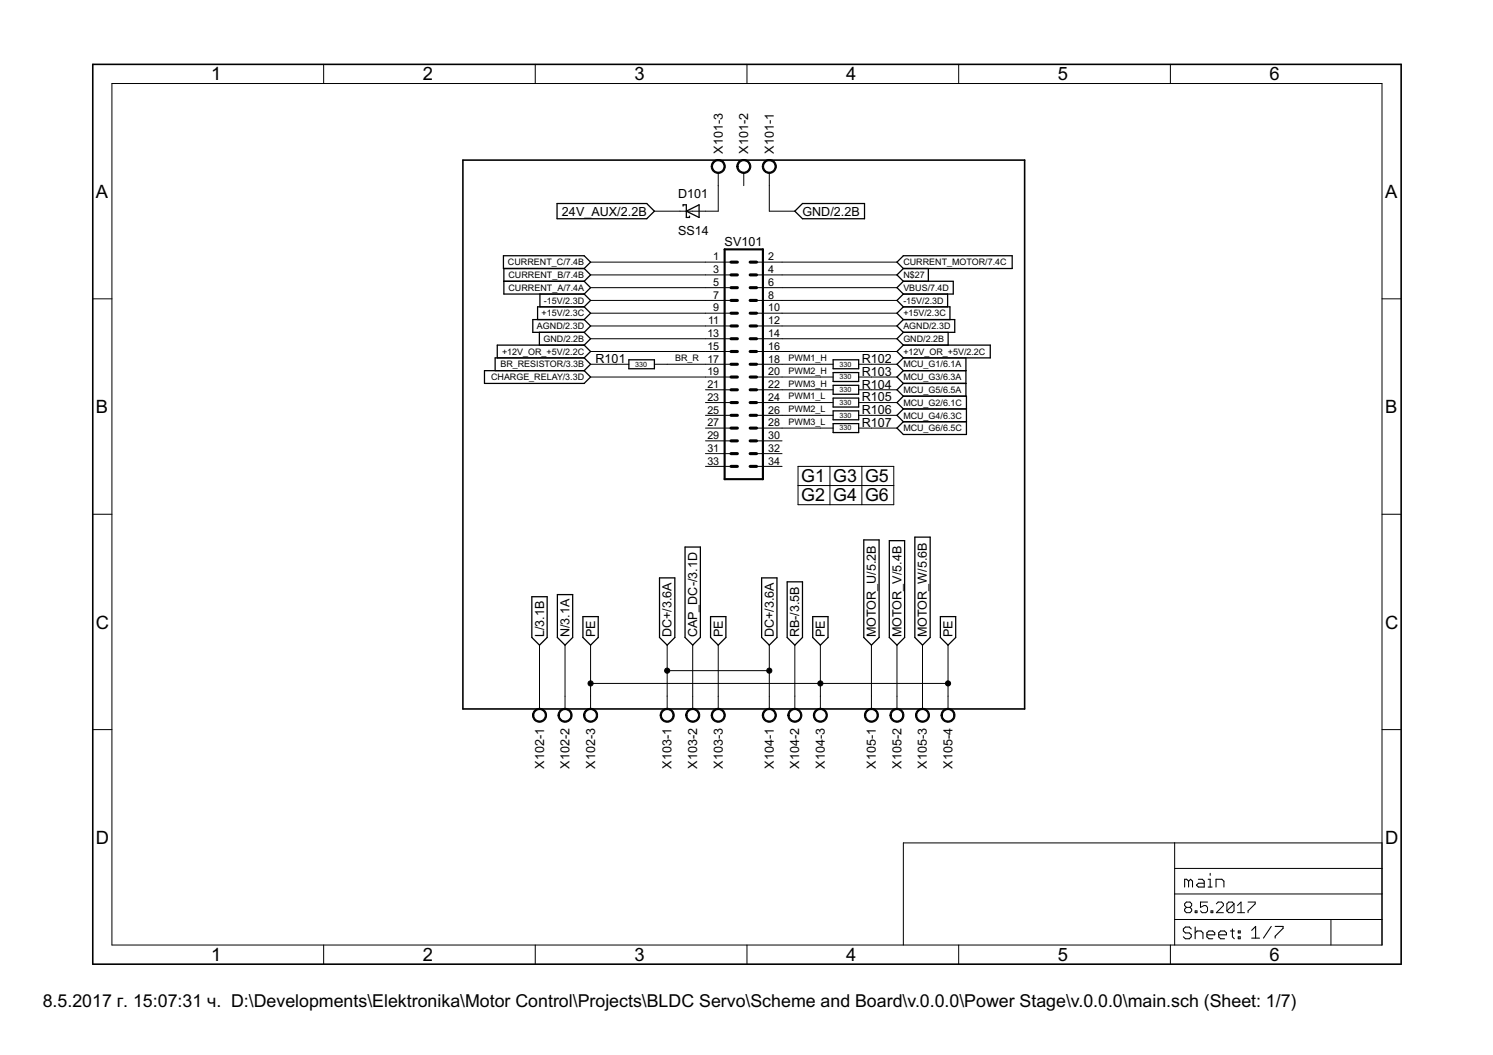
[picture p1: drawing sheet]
<svg xmlns="http://www.w3.org/2000/svg" width="297mm" height="210mm" viewBox="0 0 297 210" stroke-linecap="round" stroke-linejoin="round" font-family="sans-serif">
<g fill="#000" stroke="#000" stroke-width=".2">
<path d="M22.3 16.6v171.4zM64.4 12.8v3.8zM106.5 12.8v3.8zM148.6 12.8v3.8zM190.7 12.8v3.8zM232.9 12.8v3.8zM22.3 16.6h252.7zM142.9 34.4v2.5zM148 34.4v2.5zM153.1 34.4v2.5zM18.5 59.5h3.8zM117.5 59.8h22.9z"/>
<path d="M117.5 52.2h22.9zM117.5 54.7h22.9zM117.5 57.2h22.9zM130.2 42h5.1zM135.3 42h2.5zM140.4 52.2h5zM140.4 54.7h5zM140.4 57.2h5zM140.4 59.8h5zM137.8 42h2.6zM140.4 42h2.5zM142.9 36.9v5.1z"/>
<path d="M153.1 36.9v5.1zM150.5 52.2h5.1zM150.5 54.7h5.1zM150.5 57.2h5.1zM150.5 59.8h5.1zM153.1 42h5zM155.6 59.8h22.9zM155.6 52.2h22.9zM155.6 57.2h22.9zM155.6 54.7h22.9zM275 59.5h3.8zM117.5 64.9h22.9z"/>
<path d="M117.5 62.3h22.9zM117.5 75h22.9zM117.5 72.5h5.1zM117.5 69.9h22.9zM117.5 67.4h22.9zM122.6 72.5h2.5zM130.2 72.5h2.5zM132.7 72.5h7.7zM140.4 62.3h5zM140.4 64.9h5zM140.4 67.4h5zM140.4 69.9h5z"/>
<path d="M140.4 72.5h5zM140.4 75h5zM140.4 77.6h5zM150.5 62.3h5.1zM150.5 64.9h5.1zM150.5 67.4h5.1zM150.5 69.9h5.1zM150.5 72.5h5.1zM150.5 75h5.1zM150.5 77.6h5.1zM163.2 72.5h2.6zM163.2 75h2.6z"/>
<path d="M163.2 77.6h2.6zM155.6 72.5h7.6zM155.6 77.6h7.6zM155.6 75h7.6zM170.8 72.5h2.6zM170.8 75h2.6zM170.8 77.6h2.6zM155.6 64.9h22.9zM155.6 62.3h22.9zM173.4 72.5h5.1zM173.4 75h5.1zM173.4 77.6h5.1z"/>
<path d="M155.6 69.9h22.9zM155.6 67.4h22.9zM140.4 80.1h5zM140.4 82.6h5zM140.4 85.2h5zM140.4 87.7h5zM140.4 90.3h5zM140.4 92.8h5zM150.5 80.1h5.1zM150.5 82.6h5.1zM150.5 85.2h5.1zM150.5 87.7h5.1z"/>
<path d="M150.5 90.3h5.1zM150.5 92.8h5.1zM158.8 92.8h6.3zM158.8 92.8v3.8zM158.8 96.6h19zM163.2 80.1h2.6zM163.2 82.6h2.6zM163.2 85.2h2.6zM155.6 85.2h7.6zM155.6 82.6h7.6zM155.6 80.1h7.6zM165.1 92.8h6.4z"/>
<path d="M171.5 92.8h6.3zM171.5 92.8v7.6zM170.8 80.1h2.6zM170.8 82.6h2.6zM170.8 85.2h2.6zM177.8 92.8v3.8zM177.8 96.6v3.8zM173.4 80.1h5.1zM173.4 82.6h5.1zM173.4 85.2h5.1zM18.5 102.3h3.8zM158.8 96.6v3.8z"/>
<path d="M158.8 100.4h6.3zM165.1 92.8v7.6zM165.1 100.4h6.4zM171.5 100.4h6.3zM275 102.3h3.8zM107.3 138.5v2.6zM107.3 128.4v10.1zM112.4 138.5v2.6zM112.4 128.4v10.1zM117.5 138.5v2.6zM117.5 128.4v7.6zM117.5 136v2.5z"/>
<path d="M117.5 136h45.7zM132.7 138.5v2.6zM132.7 128.4v5zM132.7 133.4v5.1zM132.7 133.4h20.4zM137.8 138.5v2.6zM137.8 128.4v10.1zM142.9 138.5v2.6zM142.9 128.4v10.1zM153.1 138.5v2.6zM153.1 128.4v5zM153.1 133.4v5.1z"/>
<path d="M158.1 138.5v2.6zM158.1 128.4v10.1zM163.2 138.5v2.6zM163.2 128.4v7.6zM163.2 136h25.4zM163.2 136v2.5zM173.4 138.5v2.6zM173.4 128.4v10.1zM178.5 138.5v2.6zM178.5 128.4v10.1zM183.5 138.5v2.6zM183.5 128.4v10.1z"/>
<path d="M188.6 138.5v2.6zM188.6 128.4v7.6zM188.6 136v2.5zM18.5 145.2h3.8zM275 145.2h3.8zM179.7 167.7h54zM233.7 167.7h41.3zM233.7 177.9h41.3zM233.7 172.8v5.1zM233.7 172.8h41.3zM233.7 167.7v5.1zM236 179.5l-.3 .3z"/>
<path d="M236 179.5h.7zM236.7 179.5l.4 .3zM237.1 179.8v.4zM238.8 179.5v1zM238.8 179.5h1.4zM242.4 179.5l-.4 .3zM242.4 179.5h.7zM243.1 179.5l.3 .3zM244.5 179.5l-.4 .3zM244.5 179.5h.7zM245.2 179.5l.3 .3zM245.5 179.8v1.4z"/>
<path d="M246.9 179.5v2.1zM248.3 179.5h1.4zM249.7 179.5v.3zM248.3 181.2l1.4-1.4zM275 172.8v5.1zM275 167.7v5.1zM22.3 188h252.7zM64.4 188v3.8zM106.5 188v3.8zM148.6 188v3.8zM179.7 167.7v20.3zM190.7 188v3.8z"/>
<path d="M232.9 188v3.8zM233.7 182.9v5.1zM233.7 177.9v5zM235.7 180.9v.3zM236 180.5l-.3 .4zM235.7 179.8v.4zM235.7 181.2l.3 .4zM235.7 180.2l.3 .3zM236 180.5h.7zM236.7 180.5l.4 .4zM236 181.6h.7zM237.1 180.2l-.4 .3z"/>
<path d="M237.1 180.9v.3zM237.1 181.2l-.4 .4zM237.8 181.2v.4zM237.8 181.2h.3zM238.1 181.2v.4zM237.8 181.6h.3zM238.8 180.5l.7-.3zM238.8 181.2l.4 .4zM239.5 180.2h.4zM239.9 180.2l.3 .3zM239.2 181.6h.7zM240.2 180.5v.7z"/>
<path d="M240.2 181.2l-.3 .4zM240.9 181.2v.4zM240.9 181.2h.4zM241.3 181.2v.4zM240.9 181.6h.4zM243.4 180.2l-1.4 1.4zM242 181.6h1.4zM243.4 179.8v.4zM244.1 179.8v1.4zM244.1 181.2l1.4-1.4zM244.1 181.2l.4 .4zM244.5 181.6h.7z"/>
<path d="M245.5 181.2l-.3 .4zM246.9 179.5l-.7 .7zM246.2 181.6h1.4zM248.3 181.2v.4zM264.8 182.9v5.1zM264.8 182.9h10.2zM233.7 182.9h31.1zM275 182.9v5.1zM275 177.9v5zM275 16.6v171.4z"/>
<path d="M141.9 32.2a1.4 1.4 0 0 1 2.2 .2 1.4 1.4 0 0 1-.8 2.1 1.4 1.4 0 0 1-1.8-1.4h.3a1.15 1.15 0 0 1 1.6-1.1 1.15 1.15 0 0 1 .3 2 1.15 1.15 0 0 1-1.9-.6v-.3h-.3z" fill-rule="evenodd"/>
<path d="M147 32.2a1.4 1.4 0 0 1 2.2 .2 1.4 1.4 0 0 1-.8 2.1 1.4 1.4 0 0 1-1.8-1.4h.2a1.15 1.15 0 0 1 1.6-1.1 1.15 1.15 0 0 1 .3 2 1.15 1.15 0 0 1-1.8-.6l-.1-.3h-.2z" fill-rule="evenodd"/>
<path d="M152 32.2a1.4 1.4 0 0 1 2.2 .2 1.4 1.4 0 0 1-.8 2.1 1.4 1.4 0 0 1-1.7-1.4h.2a1.15 1.15 0 0 1 1.6-1.1 1.15 1.15 0 0 1 .3 2 1.15 1.15 0 0 1-1.8-.6l-.1-.3h-.2z" fill-rule="evenodd"/>
<path d="M106.3 141.4a1.4 1.4 0 0 1 2.2 .2 1.4 1.4 0 0 1-.8 2.1 1.4 1.4 0 0 1-1.8-1.4h.3a1.15 1.15 0 0 1 1.6-1.1 1.15 1.15 0 0 1 .3 2 1.15 1.15 0 0 1-1.9-.6v-.3h-.3z" fill-rule="evenodd"/>
<path d="M111.4 141.4a1.4 1.4 0 0 1 2.2 .2 1.4 1.4 0 0 1-.8 2.1 1.4 1.4 0 0 1-1.8-1.4h.3a1.15 1.15 0 0 1 1.6-1.1 1.15 1.15 0 0 1 .3 2 1.15 1.15 0 0 1-1.9-.6v-.3h-.3z" fill-rule="evenodd"/>
<path d="M116.5 141.4a1.4 1.4 0 0 1 2.2 .2 1.4 1.4 0 0 1-.8 2.1 1.4 1.4 0 0 1-1.8-1.4h.3a1.15 1.15 0 0 1 1.6-1.1 1.15 1.15 0 0 1 .2 2 1.15 1.15 0 0 1-1.8-.6v-.3h-.3z" fill-rule="evenodd"/>
<path d="M131.7 141.4a1.4 1.4 0 0 1 2.2 .2 1.4 1.4 0 0 1-.8 2.1 1.4 1.4 0 0 1-1.8-1.4h.3a1.15 1.15 0 0 1 1.6-1.1 1.15 1.15 0 0 1 .3 2 1.15 1.15 0 0 1-1.9-.6v-.3h-.3z" fill-rule="evenodd"/>
<path d="M136.8 141.4a1.4 1.4 0 0 1 2.2 .2 1.4 1.4 0 0 1-.8 2.1 1.4 1.4 0 0 1-1.8-1.4h.3a1.15 1.15 0 0 1 1.6-1.1 1.15 1.15 0 0 1 .3 2 1.15 1.15 0 0 1-1.9-.6v-.3h-.3z" fill-rule="evenodd"/>
<path d="M141.9 141.4a1.4 1.4 0 0 1 2.2 .2 1.4 1.4 0 0 1-.8 2.1 1.4 1.4 0 0 1-1.8-1.4h.3a1.15 1.15 0 0 1 1.6-1.1 1.15 1.15 0 0 1 .2 2 1.15 1.15 0 0 1-1.8-.6v-.3h-.3z" fill-rule="evenodd"/>
<path d="M152 141.4a1.4 1.4 0 0 1 2.2 .2 1.4 1.4 0 0 1-.8 2.1 1.4 1.4 0 0 1-1.7-1.4h.2a1.15 1.15 0 0 1 1.6-1.1 1.15 1.15 0 0 1 .3 2 1.15 1.15 0 0 1-1.8-.6l-.1-.3h-.2z" fill-rule="evenodd"/>
<path d="M157.1 141.4a1.4 1.4 0 0 1 2.2 .2 1.4 1.4 0 0 1-.8 2.1 1.4 1.4 0 0 1-1.8-1.4h.3a1.15 1.15 0 0 1 1.6-1.1 1.15 1.15 0 0 1 .3 2 1.15 1.15 0 0 1-1.9-.6v-.3h-.3z" fill-rule="evenodd"/>
<path d="M162.2 141.4a1.4 1.4 0 0 1 2.2 .2 1.4 1.4 0 0 1-.8 2.1 1.4 1.4 0 0 1-1.8-1.4h.3a1.15 1.15 0 0 1 1.6-1.1 1.15 1.15 0 0 1 .3 2 1.15 1.15 0 0 1-1.9-.6v-.3h-.3z" fill-rule="evenodd"/>
<path d="M172.4 141.4a1.4 1.4 0 0 1 2.2 .2 1.4 1.4 0 0 1-.9 2.1 1.4 1.4 0 0 1-1.7-1.4h.2a1.14 1.14 0 0 1 1.6-1 1.14 1.14 0 0 1 .3 1.9 1.14 1.14 0 0 1-1.8-.6l-.1-.3h-.2z" fill-rule="evenodd"/>
<path d="M177.4 141.4a1.4 1.4 0 0 1 2.2 .2 1.4 1.4 0 0 1-.8 2.1 1.4 1.4 0 0 1-1.7-1.4h.2a1.14 1.14 0 0 1 1.6-1 1.14 1.14 0 0 1 .3 1.9 1.14 1.14 0 0 1-1.8-.6l-.1-.3h-.2z" fill-rule="evenodd"/>
<path d="M182.5 141.4a1.4 1.4 0 0 1 2.2 .2 1.4 1.4 0 0 1-.8 2.1 1.4 1.4 0 0 1-1.8-1.4h.3a1.14 1.14 0 0 1 1.6-1 1.14 1.14 0 0 1 .3 1.9 1.14 1.14 0 0 1-1.9-.6v-.3h-.3z" fill-rule="evenodd"/>
<path d="M187.6 141.4a1.4 1.4 0 0 1 2.2 .2 1.4 1.4 0 0 1-.8 2.1 1.4 1.4 0 0 1-1.8-1.4h.3a1.14 1.14 0 0 1 1.6-1 1.14 1.14 0 0 1 .2 1.9 1.14 1.14 0 0 1-1.8-.6v-.3h-.3z" fill-rule="evenodd"/>
<circle cx="117.5" cy="136" r=".51"/>
<circle cx="132.7" cy="133.4" r=".51"/>
<circle cx="153.1" cy="133.4" r=".51"/>
<circle cx="163.2" cy="136" r=".51"/>
<circle cx="188.6" cy="136" r=".51"/>
</g>
<g fill="#000" stroke="#000" stroke-width=".25">
<path d="M100.2 50.9v2.5zM100.2 53.4v2.6zM100.2 56v2.5zM110.8 40.5v3zM107.4 58.5h8.8zM100.2 53.4h16zM100.2 50.9h16zM100.2 56h16zM100.2 58.5h16zM117.5 59.8l-1.3 1.2zM116.2 58.5l1.3 1.3zM117.5 52.2l-1.3 1.2z"/>
<path d="M116.2 50.9l1.3 1.3zM117.5 54.7l-1.3 1.3zM116.2 53.4l1.3 1.3zM117.5 57.2l-1.3 1.3zM116.2 56l1.3 1.2zM110.8 43.5h17.9zM110.8 40.5h17.9zM128.7 43.5l1.5-1.5zM128.7 40.5l1.5 1.5zM135.9 40.7h.6zM135.9 40.7v.3zM136.5 42l2.6-1.3z"/>
<path d="M136.5 40.7v1.3zM136.5 42v1.3zM136.5 43.3h.7zM137.2 43v.3zM136.5 42l2.6 1.3zM139.1 40.7v2.6zM158.1 42l1.6-1.5zM158.1 42l1.6 1.5zM159.7 40.5h12.3zM159.7 43.5h12.3zM172 40.5v3zM178.5 59.8l1.2-1.3z"/>
<path d="M178.5 59.8l1.2 1.2zM178.5 52.2l1.2-1.3zM178.5 52.2l1.2 1.2zM178.5 57.2l1.2-1.2zM178.5 57.2l1.2 1.3zM178.5 54.7l1.2-1.3zM178.5 54.7l1.2 1.3zM179.7 58.5h8.8zM179.7 50.9h21.7zM179.7 53.4h21.7zM179.7 56h10zM179.7 58.5h10z"/>
<path d="M179.7 53.4h5zM179.7 56h5zM184.7 53.4v2.6zM188.5 58.5v2.5zM189.7 56v2.5zM201.4 50.9v2.5zM96.4 73.7v2.6zM98.5 71.2v2.5zM98.9 68.7v2.5zM106 63.6v2.5zM107 61v2.6zM107.3 66.1v2.6z"/>
<path d="M107.4 58.5v2.5zM106 66.1h10.2zM106 63.6h10.2zM107 63.6h9.2zM107 61h9.2zM107.4 61h8.8zM96.4 76.3h19.8zM96.4 73.7h19.8zM98.5 73.7h17.7zM98.5 71.2h17.7zM98.9 71.2h17.3zM98.9 68.7h17.3z"/>
<path d="M107.3 68.7h8.9zM107.3 66.1h8.9zM117.5 64.9l-1.3 1.2zM116.2 63.6l1.3 1.3zM117.5 62.3l-1.3 1.3zM116.2 61l1.3 1.3zM117.5 75l-1.3 1.3zM116.2 73.7l1.3 1.3zM117.5 72.5l-1.3 1.2zM116.2 71.2l1.3 1.3zM117.5 69.9l-1.3 1.3zM116.2 68.7l1.3 1.2z"/>
<path d="M117.5 67.4l-1.3 1.3zM116.2 66.1l1.3 1.3zM125.1 73.4h5.1zM125.1 71.6v1.8zM125.1 71.6h5.1zM130.2 71.6v1.8zM165.8 73.4h5zM165.8 71.6v1.8zM165.8 75.9h5zM165.8 74.1v1.8zM165.8 78.4h5zM165.8 76.7v1.7z"/>
<path d="M165.8 79.2v1.8zM165.8 71.6h5zM170.8 71.6v1.8zM165.8 74.1h5zM170.8 74.1v1.8zM165.8 76.7h5zM170.8 76.7v1.7zM165.8 79.2h5zM170.8 79.2v1.8zM178.5 64.9l1.2-1.3zM178.5 64.9l1.2 1.2zM178.5 62.3l1.2-1.3z"/>
<path d="M178.5 62.3l1.2 1.3zM178.5 72.5l1.2-1.3zM178.5 72.5l1.2 1.2zM178.5 75l1.2-1.3zM178.5 75l1.2 1.3zM178.5 77.6l1.2-1.3zM178.5 77.6l1.2 1.2zM178.5 69.9l1.2-1.2zM178.5 69.9l1.2 1.3zM178.5 67.4l1.2-1.3zM178.5 67.4l1.2 1.3zM179.7 63.6h10.2z"/>
<path d="M179.7 66.1h10.2zM179.7 61h9.3zM179.7 63.6h9.3zM179.7 61h8.8zM179.7 71.2h12.5zM179.7 73.7h12.5zM179.7 76.3h12.5zM179.7 78.8h12.5zM179.7 78.8h12.6zM179.7 68.7h17.3zM179.7 71.2h17.3zM179.7 66.1h8.9z"/>
<path d="M179.7 68.7h8.9zM188.6 66.1v2.6zM189 61v2.6zM189.9 63.6v2.5zM192.2 71.2v2.5zM192.2 73.7v2.6zM192.2 76.3v2.5zM192.3 78.8v2.6zM197 68.7v2.5zM165.8 81h5zM165.8 83.5h5zM165.8 81.7v1.8z"/>
<path d="M165.8 86.1h5zM165.8 84.3v1.8zM165.8 81.7h5zM170.8 81.7v1.8zM165.8 84.3h5zM170.8 84.3v1.8zM178.5 80.1l1.2-1.3zM178.5 80.1l1.2 1.3zM178.5 82.6l1.2-1.2zM178.5 82.6l1.2 1.3zM178.5 85.2l1.2-1.3zM178.5 85.2l1.2 1.2z"/>
<path d="M179.7 81.4h12.6zM179.7 83.9h12.6zM179.7 86.4h12.6zM192.3 81.4v2.5zM192.3 83.9v2.5zM105.8 118.7h3.1zM110.9 118.3h3zM131.2 115h3.1zM136.3 108.8h3zM151.5 115h3.1zM156.6 115.8h3.1zM171.9 107.4h3z"/>
<path d="M176.9 107.6h3.1zM182 106.9h3.1zM105.8 118.7v8.1zM105.8 126.8l1.5 1.6zM107.3 128.4l1.6-1.6zM108.9 118.7v8.1zM110.9 118.3v8.5zM110.9 126.8l1.5 1.6zM112.4 128.4l1.5-1.6zM113.9 118.3v8.5zM116 122.7v4.1zM116 122.7h3z"/>
<path d="M116 126.8l1.5 1.6zM117.5 128.4l1.5-1.6zM119 122.7v4.1zM131.2 115v11.8zM131.2 126.8l1.5 1.6zM132.7 128.4l1.6-1.6zM134.3 115v11.8zM136.3 108.8v18zM136.3 126.8l1.5 1.6zM137.8 128.4l1.5-1.6zM139.3 108.8v18zM141.4 122.7v4.1z"/>
<path d="M141.4 122.7h3zM141.4 126.8l1.5 1.6zM142.9 128.4l1.5-1.6zM144.4 122.7v4.1zM151.5 115v11.8zM151.5 126.8l1.6 1.6zM153.1 128.4l1.5-1.6zM154.6 115v11.8zM156.6 115.8v11zM156.6 126.8l1.5 1.6zM158.1 128.4l1.6-1.6zM159.7 115.8v11z"/>
<path d="M161.7 122.7v4.1zM161.7 122.7h3zM161.7 126.8l1.5 1.6zM163.2 128.4l1.5-1.6zM164.7 122.7v4.1zM171.9 107.4v19.4zM171.9 126.8l1.5 1.6zM173.4 128.4l1.5-1.6zM174.9 107.4v19.4zM176.9 107.6v19.2zM176.9 126.8l1.6 1.6zM178.5 128.4l1.5-1.6z"/>
<path d="M180 107.6v19.2zM182 106.9v19.9zM182 126.8l1.5 1.6zM183.5 128.4l1.6-1.6zM185.1 106.9v19.9zM187.1 122.7v4.1zM187.1 122.7h3zM187.1 126.8l1.5 1.6zM188.6 128.4l1.5-1.6zM190.1 122.7v4.1z"/>
</g>
<path d="M18.5 12.8v179zM18.5 12.8h260.3zM92.1 31.9v109.2zM92.1 31.9h111.8zM92.1 141.1h111.8zM203.9 31.9v109.2zM18.5 191.8h260.3zM278.8 12.8v179z" fill="#000" stroke="#000" stroke-width=".32"/>
<g fill="#000" stroke="#000" stroke-width=".21">
<path d="M235.7 174.9v1.6zM235.7 174.9h.4zM236.1 174.9l.4 .4zM236.5 175.3v1.2zM236.5 175.3l.4-.4zM236.9 174.9l.4 .4zM237.3 175.3v1.2zM238 176.1l.4-.4zM238.4 174.9h.8zM238 176.1l.4 .4zM238.4 175.7h1.2zM239.2 174.9l.4 .4z"/>
<path d="M239.6 175.3v1.2zM238.4 176.5h1.2zM240.4 174.9h.4zM240.4 176.5h.8zM240.8 174.9v1.6zM240.8 173.8v.4zM241.9 174.9v1.6zM241.9 174.9h1.2zM243.1 174.9l.4 .4zM243.5 175.3v1.2zM235.4 184.8v.4zM235.4 185.2l.4 .4z"/>
<path d="M235.4 184.8l.4-.4zM235.8 185.6h.8zM235.4 186.4l.4 .4zM235.8 184.4h.8zM236.6 185.6l.4 .4zM235.8 186.8h.8zM236.6 184.4l.4 .4zM237 186v.4zM237 186.4l-.4 .4zM237.8 184.4v2.4zM237.8 185.6l.4-.4zM238.2 185.2h.8z"/>
<path d="M239 185.2l.3 .4zM239.3 185.6v1.2zM240.1 185.6v.8zM240.1 185.6l.4-.4zM240.1 186.4l.4 .4zM240.5 185.2h.8zM240.5 186.8h.8zM241.3 185.2l.4 .4zM241.7 185.6v.4zM240.1 186h1.6zM242.5 185.6v.8zM242.5 185.6l.3-.4z"/>
<path d="M242.5 186.4l.3 .4zM242.8 185.2h.8zM242.8 186.8h.8zM243.6 185.2l.4 .4zM244 185.6v.4zM242.5 186h1.5zM244.8 185.2h.8zM245.2 184.8v1.6zM245.2 186.4l.4 .4zM246.4 185.2h.3zM246.4 185.2v.4zM246.4 186.4h.3z"/>
<path d="M246.4 186.4v.4zM246.7 185.2v.4zM246.4 185.6h.3zM246.7 186.4v.4zM246.4 186.8h.3zM249 185.1l.8-.8zM249 186.6h1.6zM249.8 184.3v2.3zM252.9 184.3l-1.5 2.3zM253.7 184.3h1.6zM253.7 186.3v.3zM255.3 184.3v.4z"/>
<path d="M255.3 184.7l-1.6 1.6z"/>
</g>
<path d="M144.2 49.6h7.6zM144.2 49.6v45.7zM151.8 49.6v45.7zM144.2 95.3h7.6z" fill="#000" stroke="#000" stroke-width=".42"/>
<g fill="#000" stroke="#000" stroke-width=".61">
<path d="M145.4 59.8h1.3zM145.4 57.2h1.3zM145.4 54.7h1.3zM145.4 52.2h1.3zM149.2 59.8h1.3zM149.2 57.2h1.3zM149.2 54.7h1.3zM149.2 52.2h1.3zM145.4 62.3h1.3zM145.4 64.9h1.3zM145.4 67.4h1.3zM145.4 69.9h1.3z"/>
<path d="M145.4 72.5h1.3zM145.4 75h1.3zM145.4 77.6h1.3zM149.2 62.3h1.3zM149.2 64.9h1.3zM149.2 67.4h1.3zM149.2 69.9h1.3zM149.2 72.5h1.3zM149.2 75h1.3zM149.2 77.6h1.3zM145.4 80.1h1.3zM145.4 82.6h1.3z"/>
<path d="M145.4 85.2h1.3zM145.4 87.7h1.3zM145.4 90.3h1.3zM145.4 92.8h1.3zM149.2 80.1h1.3zM149.2 82.6h1.3zM149.2 85.2h1.3zM149.2 87.7h1.3zM149.2 90.3h1.3zM149.2 92.8h1.3z"/>
</g>
<g font-size="4.1">
<text x="42" y="16">1</text>
<text x="84.1" y="16">2</text>
<text x="126.3" y="16">3</text>
<text x="168.4" y="16">4</text>
<text x="210.5" y="16">5</text>
<text x="252.6" y="16">6</text>
<text x="19.1" y="39.3">A</text>
<text x="275.6" y="39.3">A</text>
<text x="19.1" y="82.2">B</text>
<text x="275.6" y="82.2">B</text>
<text x="19.1" y="125">C</text>
<text x="275.6" y="125">C</text>
<text x="19.1" y="167.9">D</text>
<text x="275.6" y="167.9">D</text>
<text x="42" y="191.2">1</text>
<text x="84.1" y="191.2">2</text>
<text x="126.3" y="191.2">3</text>
<text x="168.4" y="191.2">4</text>
<text x="210.5" y="191.2">5</text>
<text x="252.6" y="191.2">6</text>
</g>
<g font-size="4">
<text x="159.4" y="96">G1</text>
<text x="165.8" y="96">G3</text>
<text x="172.1" y="96">G5</text>
<text x="159.4" y="99.8">G2</text>
<text x="165.8" y="99.8">G4</text>
<text x="172.1" y="99.8">G6</text>
<text x="8.5" y="200.4">8.5.2017 г. 15:07:31 ч. D:\Developments\Elektronika\Motor Control\Projects\BLDC Servo\Scheme and Board\v.0.0.0\Power Stage\v.0.0.0\main.sch (Sheet: 1/7)</text>
</g>
<g font-size="2.8">
<text x="143.8" y="30.6" transform="rotate(-90 143.8 30.6)">X101-3</text>
<text x="148.9" y="30.6" transform="rotate(-90 148.9 30.6)">X101-2</text>
<text x="153.9" y="30.6" transform="rotate(-90 153.9 30.6)">X101-1</text>
<text x="134.9" y="39.5">D101</text>
<text x="111.8" y="42.9">24V_AUX/2.2B</text>
<text x="134.9" y="46.7">SS14</text>
<text x="159.7" y="42.9">GND/2.2B</text>
<text x="144.2" y="48.9">SV101</text>
<text x="118.5" y="72.3">R101</text>
<text x="171.5" y="72.3">R102</text>
<text x="171.5" y="74.8">R103</text>
<text x="171.5" y="77.3">R104</text>
<text x="171.5" y="79.9">R105</text>
<text x="171.5" y="82.4">R106</text>
<text x="171.5" y="84.9">R107</text>
<text x="108.2" y="126.8" transform="rotate(-90 108.2 126.8)">L/3.1B</text>
<text x="113.3" y="126.8" transform="rotate(-90 113.3 126.8)">N/3.1A</text>
<text x="118.4" y="126.8" transform="rotate(-90 118.4 126.8)">PE</text>
<text x="133.6" y="126.8" transform="rotate(-90 133.6 126.8)">DC+/3.6A</text>
<text x="138.7" y="126.8" transform="rotate(-90 138.7 126.8)">CAP_DC-/3.1D</text>
<text x="143.8" y="126.8" transform="rotate(-90 143.8 126.8)">PE</text>
<text x="153.9" y="126.8" transform="rotate(-90 153.9 126.8)">DC+/3.6A</text>
<text x="159" y="126.8" transform="rotate(-90 159 126.8)">RB-/3.5B</text>
<text x="164.1" y="126.8" transform="rotate(-90 164.1 126.8)">PE</text>
<text x="174.3" y="126.8" transform="rotate(-90 174.3 126.8)">MOTOR_U/5.2B</text>
<text x="179.3" y="126.8" transform="rotate(-90 179.3 126.8)">MOTOR_V/5.4B</text>
<text x="184.4" y="126.8" transform="rotate(-90 184.4 126.8)">MOTOR_W/5.6B</text>
<text x="189.5" y="126.8" transform="rotate(-90 189.5 126.8)">PE</text>
<text x="108.2" y="152.9" transform="rotate(-90 108.2 152.9)">X102-1</text>
<text x="113.3" y="152.9" transform="rotate(-90 113.3 152.9)">X102-2</text>
<text x="118.4" y="152.9" transform="rotate(-90 118.4 152.9)">X102-3</text>
<text x="133.6" y="152.9" transform="rotate(-90 133.6 152.9)">X103-1</text>
<text x="138.7" y="152.9" transform="rotate(-90 138.7 152.9)">X103-2</text>
<text x="143.8" y="152.9" transform="rotate(-90 143.8 152.9)">X103-3</text>
<text x="153.9" y="152.9" transform="rotate(-90 153.9 152.9)">X104-1</text>
<text x="159" y="152.9" transform="rotate(-90 159 152.9)">X104-2</text>
<text x="164.1" y="152.9" transform="rotate(-90 164.1 152.9)">X104-3</text>
<text x="174.3" y="152.9" transform="rotate(-90 174.3 152.9)">X105-1</text>
<text x="179.3" y="152.9" transform="rotate(-90 179.3 152.9)">X105-2</text>
<text x="184.4" y="152.9" transform="rotate(-90 184.4 152.9)">X105-3</text>
<text x="189.5" y="152.9" transform="rotate(-90 189.5 152.9)">X105-4</text>
</g>
<g font-size="2.4">
<text x="141.9" y="51.8">1</text>
<text x="152.9" y="51.8">2</text>
<text x="141.9" y="54.3">3</text>
<text x="141.9" y="56.9">5</text>
<text x="141.9" y="59.4">7</text>
<text x="152.9" y="54.3">4</text>
<text x="152.9" y="56.9">6</text>
<text x="152.9" y="59.4">8</text>
<text x="140.9" y="64.5">11</text>
<text x="141.9" y="62">9</text>
<text x="152.9" y="62">10</text>
<text x="152.9" y="64.5">12</text>
<text x="140.7" y="67">13</text>
<text x="140.7" y="69.6">15</text>
<text x="152.9" y="67">14</text>
<text x="152.9" y="69.6">16</text>
<text x="140.7" y="72.1">17</text>
<text x="140.7" y="74.7">19</text>
<text x="140.7" y="77.2">21</text>
<text x="152.9" y="72.1">18</text>
<text x="152.9" y="74.7">20</text>
<text x="152.9" y="77.2">22</text>
<text x="140.7" y="79.7">23</text>
<text x="140.7" y="82.3">25</text>
<text x="152.9" y="79.7">24</text>
<text x="152.9" y="82.3">26</text>
<text x="140.7" y="84.8">27</text>
<text x="140.7" y="87.4">29</text>
<text x="140.7" y="89.9">31</text>
<text x="152.9" y="84.8">28</text>
<text x="152.9" y="87.4">30</text>
<text x="152.9" y="89.9">32</text>
<text x="140.7" y="92.4">33</text>
<text x="152.9" y="92.4">34</text>
</g>
<g font-size="2">
<text x="101.1" y="52.8">CURRENT_C/7.4B</text>
<text x="179.7" y="52.8">CURRENT_MOTOR/7.4C</text>
<text x="101.2" y="55.3">CURRENT_B/7.4B</text>
<text x="101.2" y="57.9">CURRENT_A/7.4A</text>
<text x="179.7" y="57.9">VBUS/7.4D</text>
<text x="179.7" y="55.3">N$27</text>
<text x="106.8" y="65.5">AGND/2.3D</text>
<text x="107.8" y="63">+15V/2.3C</text>
<text x="108.2" y="60.4">-15V/2.3D</text>
<text x="179.7" y="65.5">AGND/2.3D</text>
<text x="179.7" y="63">+15V/2.3C</text>
<text x="179.7" y="60.4">-15V/2.3D</text>
<text x="99.9" y="70.6">+12V_OR_+5V/2.2C</text>
<text x="108.1" y="68">GND/2.2B</text>
<text x="134.3" y="71.8">BR_R</text>
<text x="156.9" y="71.8">PWM1_H</text>
<text x="179.7" y="70.6">+12V_OR_+5V/2.2C</text>
<text x="179.7" y="68">GND/2.2B</text>
<text x="97.7" y="75.7">CHARGE_RELAY/3.3D</text>
<text x="99.6" y="73.1">BR_RESISTOR/3.3B</text>
<text x="156.9" y="76.9">PWM3_H</text>
<text x="156.9" y="74.4">PWM2_H</text>
<text x="179.7" y="73.1">MCU_G1/6.1A</text>
<text x="179.7" y="75.7">MCU_G3/6.3A</text>
<text x="156.9" y="82">PWM2_L</text>
<text x="156.9" y="79.5">PWM1_L</text>
<text x="179.7" y="78.2">MCU_G5/6.5A</text>
<text x="179.7" y="80.7">MCU_G2/6.1C</text>
<text x="179.7" y="83.3">MCU_G4/6.3C</text>
<text x="156.9" y="84.5">PWM3_L</text>
<text x="179.7" y="85.8">MCU_G6/6.5C</text>
</g>
<g font-size="1.6">
<text x="126.4" y="72.9">330</text>
<text x="167" y="72.9">330</text>
<text x="167" y="75.5">330</text>
<text x="167" y="78">330</text>
<text x="167" y="80.5">330</text>
<text x="167" y="83.1">330</text>
<text x="167" y="85.6">330</text>
</g>
</svg>
